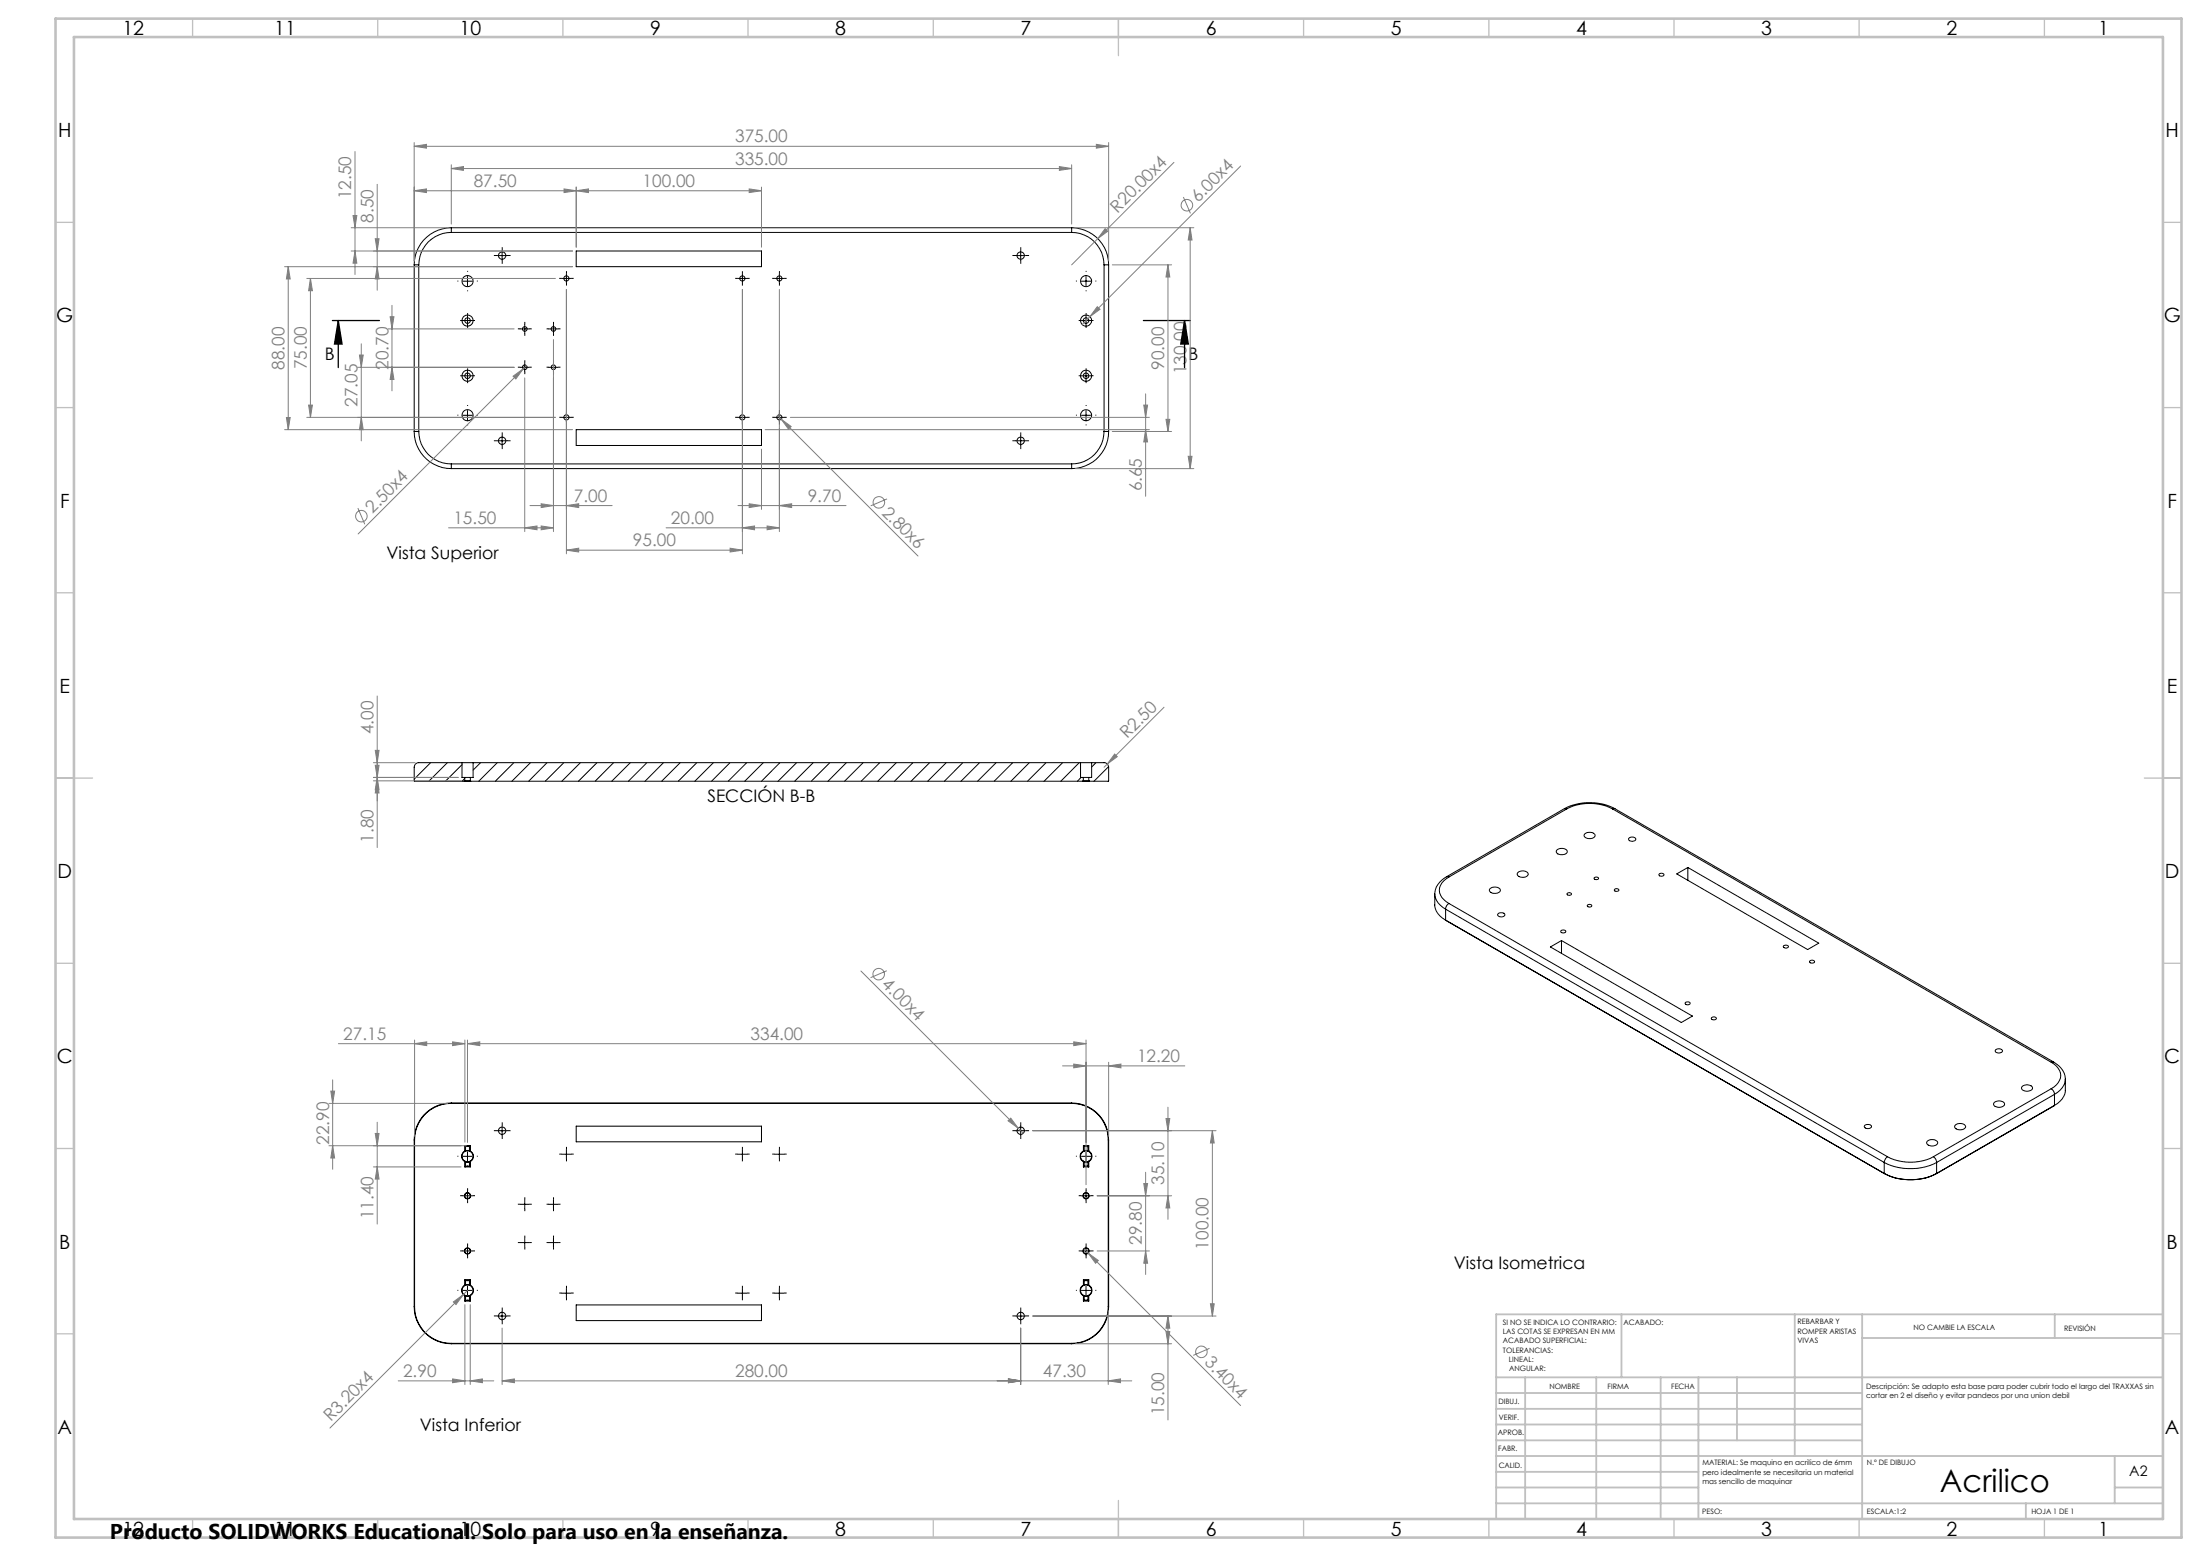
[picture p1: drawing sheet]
<svg xmlns="http://www.w3.org/2000/svg" width="594mm" height="420mm" viewBox="0 0 594 420" stroke-linecap="round" stroke-linejoin="round" font-family="sans-serif">
<g fill="none" stroke="#000" stroke-width=".27">
<path d="M111.8 71.5h1.3M111.8 71.5v45M113.1 71.5v45M121.8 61.5v1.2M121.8 62.7a8.7 8.7 0 0 0-8.7 8.8M121.8 61.5a10.1 10.1 0 0 0-10 10M121.8 62.7h167.5M121.8 61.5h167.5M125 75.9h2.5M126.2 74.6v2.5M134.3 69h2.5M135.6 67.8v2.4"/>
<path d="M151.7 75.2h2.5M152.9 73.9v2.5M155.6 67.8h50v4.2h-50zM199.2 75.2h2.5M200.4 73.9v2.5M209.2 75.2h2.5M210.4 73.9v2.5M274.3 69h2.5M275.6 67.8v2.4M289.3 61.5v1.2M289.3 62.7a8.7 8.7 0 0 1 8.8 8.8M289.3 61.5a10 10 0 0 1 10 10"/>
<path d="M292 75.9h2.5M293.2 74.6v2.5M298.1 71.5h1.2M298.1 71.5v45M299.3 71.5v45M125 86.5h2.5M126.2 85.3v2.5M140.4 88.8h2.5M140.4 99.1h2.5M141.7 87.5v2.5M141.7 97.9v2.5M148.2 88.8h2.5"/>
<path d="M148.2 99.1h2.5M149.4 87.5v2.5M149.4 97.9v2.5M292 86.5h2.5M293.2 85.3v2.5M111.8 116.5a10 10 0 0 0 10 10M111.8 116.5h1.3M113.1 116.5a8.7 8.7 0 0 0 8.7 8.7M125 101.4h2.5M125 112.1h2.5M126.2 100.2v2.5M126.2 110.8v2.5"/>
<path d="M134.3 119h2.5M135.6 117.7v2.5M151.7 112.7h2.5M152.9 111.4v2.5M155.6 116h50v4.2h-50zM199.2 112.7h2.5M200.4 111.4v2.5M209.2 112.7h2.5M210.4 111.4v2.5M274.3 119h2.5M275.6 117.7v2.5M292 101.4h2.5"/>
<path d="M292 112.1h2.5M293.2 100.2v2.5M293.2 110.8v2.5M298.1 116.5h1.2M298.1 116.5a8.7 8.7 0 0 1-8.8 8.7M299.3 116.5a10 10 0 0 1-10 10M121.8 125.2v1.3M121.8 125.2h167.5M121.8 126.5h167.5M289.3 125.2v1.3M116.3 205.9l-4.5 4.4M120.8 205.9l-5 5"/>
<path d="M124.7 205.9h3M124.7 205.9h-11.6a1.21 1.21 0 0 0-1.3 1.2l.1 3.8h13.5M124.7 206.4l-4.4 4.5M124.7 205.9v3.9h.8M125.4 210.9h1.7M125.5 210.8l-.1 .1M125.5 210.8h1.5M125.5 209.8h1.5M125.5 210.1l-.7 .8M125.5 209.8v1M127 210.8l.1 .1M127 209.8v1"/>
<path d="M127.1 210.9h165.3M127.7 205.9h164M127.7 205.9v3.9h-.7M129.8 205.9l-2.1 2M134.3 205.9l-5 5M138.7 205.9l-5 5M143.2 205.9l-5 5M147.7 205.9l-5 5M152.2 205.9l-5 5M156.7 205.9l-5 5M161.2 205.9l-5 5M165.7 205.9l-5 5"/>
<path d="M170.2 205.9l-5 5M174.7 205.9l-5 5M179.1 205.9l-4.9 5M183.7 205.9l-5.1 5M188.1 205.9l-5 5M192.6 205.9l-5 5M197.1 205.9l-5 5M201.6 205.9l-5 5M206.1 205.9l-5 5M210.6 205.9l-5 5M215.1 205.9l-5 5M219.6 205.9l-5 5"/>
<path d="M224 205.9l-5 5M228.5 205.9l-4.9 5M233 205.9l-5 5M237.5 205.9l-5 5M242 205.9l-5 5M246.5 205.9l-5 5M251 205.9l-5 5M255.5 205.9l-5 5M260 205.9l-5 5M264.5 205.9l-5 5M269 205.9l-5.1 5M273.4 205.9l-5 5"/>
<path d="M277.9 205.9l-5 5M282.4 205.9l-5 5M286.9 205.9l-5 5M291.4 205.9l-5 5M291.7 205.9h3M291.7 205.9v3.9h.8M291.9 209.8l-1 1.1M292.4 210.9h1.7M292.5 210.8l-.1 .1M292.5 210.8h1.5M292.5 209.8h1.5M292.5 209.8v1"/>
<path d="M294 210.8l.1 .1M294 209.8v1M294.7 205.9h3.4a1.21 1.21 0 0 1 1.2 1.2v3.7l-5.2 .1M294.7 205.9v3.9h-.7M295.9 205.9l-1.2 1.1M299.3 206.9l-3.9 4M422.4 218.3a15.1 15.1 0 0 1 13.6 0M422.4 218.3l.6 .1M422.4 218.3l-31.8 18.4M423 218.4a13.7 13.7 0 0 1 12.4 0M423 218.4l-31.8 18.3M435.4 218.4l118.4 68.3"/>
<path d="M436 218.3l-.6 .1M436 218.3l118.5 68.3M390.6 236.7a5.6 5.6 0 0 0-3.2 4.6M390.6 236.7h.6M391.2 236.7a3.7 3.7 0 0 0-1.9 5.5l1.9 1.7M402.3 239.9a1.99 1.99 0 0 1 2.8 .3 1.67 1.67 0 0 1-2.8 .5l-.2-.3zM409.8 235.6a1.9 1.9 0 0 1 2.8 .2 1.65 1.65 0 0 1-2.8 .5l-.2-.2zM420.3 229.5a1.97 1.97 0 0 1 2.9 .2 1.67 1.67 0 0 1-2.9 .5l-.1-.2zM427.8 225.1a1.97 1.97 0 0 1 2.9 .3 1.65 1.65 0 0 1-2.9 .5l-.1-.2zM430.4 236.9a.66 .66 0 0 1 .7-.2 .66 .66 0 0 1 .5 .5 .66 .66 0 0 1-.7 .3 .66 .66 0 0 1-.5-.6zM439.8 226.3l.9-.4a.73 .73 0 0 1 .9 .8l-.9 .4a.73 .73 0 0 1-.9-.8zM448.1 235.8l.5-.1 .6 .3a.64 .64 0 0 1-.6 .5 .64 .64 0 0 1-.6-.5z"/>
<path d="M452.7 235.9l3-1.7 35.4 20.4-3 1.7zM455.7 234.2v3.4M387.4 241.3a7.5 7.5 0 0 0 .4 4.7 6.3 6.3 0 0 0 2.5 2.4M387.4 241.3v.4a5.4 5.4 0 0 0 2.9 3.7M390.3 248.4h.1M390.3 248.4l118.5 68.4M390.3 245.4l118.4 68.4M390.3 245.4v3M391.2 243.9a1.91 1.91 0 0 0-.9 1.5M391.2 243.9l118.4 68.3M404.4 246.7l.9-.3a.69 .69 0 0 1 1 .7l-1 .4a.72 .72 0 0 1-.9-.8zM418.6 255.6l3-1.7 35.4 20.4-3 1.7z"/>
<path d="M421.4 251.3a.73 .73 0 0 1 .8-.3 .73 .73 0 0 1 .5 .6 .73 .73 0 0 1-.7 .3 .73 .73 0 0 1-.6-.6zM421.6 253.9v3.4M423.1 241.2a.61 .61 0 0 1 .7-.3 .61 .61 0 0 1 .5 .6 .63 .63 0 0 1-.7 .2 .63 .63 0 0 1-.5-.5zM428.6 244.4a.65 .65 0 0 1 .7-.3 .65 .65 0 0 1 .5 .5 .65 .65 0 0 1-.7 .3 .65 .65 0 0 1-.5-.5zM435.9 240.1a.63 .63 0 0 1 .7-.3 .63 .63 0 0 1 .5 .6 .66 .66 0 0 1-.7 .2 .66 .66 0 0 1-.5-.5zM481.5 255.4a.73 .73 0 0 1 .8-.3 .73 .73 0 0 1 .5 .6 .73 .73 0 0 1-.7 .2 .73 .73 0 0 1-.6-.5zM488.6 259.5a.72 .72 0 0 1 .7-.4 .72 .72 0 0 1 .6 .6 .74 .74 0 0 1-.7 .3 .74 .74 0 0 1-.6-.5zM455.2 270.5l.5-.1 .6 .3a.66 .66 0 0 1-.6 .5 .66 .66 0 0 1-.7-.5zM462.1 274.7a.7 .7 0 0 1 .7-.3 .7 .7 0 0 1 .6 .6 .7 .7 0 0 1-.8 .3 .7 .7 0 0 1-.5-.6zM121.8 297.8a9.8 9.8 0 0 0-9.9 9.9M121.8 297.7a10 10 0 0 0-10 10M121.8 297.7v.1"/>
<path d="M121.8 297.8h167.5M121.8 297.7h167.5M289.3 297.7v.1M289.3 297.8a9.8 9.8 0 0 1 9.9 9.9M289.3 297.7a10 10 0 0 1 10 10M538.4 297.6a1.94 1.94 0 0 1 2.8 .3 1.41 1.41 0 0 1-2.1 .9 .76 .76 0 0 1-.7-1.2zM538.8 283.4l.5-.3h.8l.6 .6a1.14 1.14 0 0 1-2 0zM546 293.3a1.95 1.95 0 0 1 2.8 .3 1.43 1.43 0 0 1-2.2 .8 .76 .76 0 0 1-.6-1.1zM553.8 286.7a3.7 3.7 0 0 1 1.9 5.5l-1.1 1.2-.8 .5M553.8 293.9a1.79 1.79 0 0 1 .9 1.5M553.8 293.9l-31.8 18.3M554.5 286.6a5.7 5.7 0 0 1 3.1 4.7"/>
<path d="M554.5 286.6l-.7 .1M554.7 298.4l-31.8 18.3a15.5 15.5 0 0 1-14.2 0M554.7 298.4l-31.8 18.4M554.7 295.4l-31.8 18.4M554.7 295.4v3M557.6 291.3v3a4.8 4.8 0 0 1-2.9 4.1M557.6 291.3a4.8 4.8 0 0 1-2.9 4.1M111.8 307.7h.1M111.8 307.7v45M111.9 307.7v45M125 312.1h2.5M125.5 310.7a1.6 1.6 0 0 0-.9 1.4 1.6 1.6 0 0 0 .9 1.4"/>
<path d="M125.5 309.3l.1 .1M125.5 310.7h.1M125.5 310.7l.1 .1M125.5 313.5h.1M125.5 309.3v1.4M125.5 313.5v1.5M125.5 309.3h1.5M125.5 315h1.5M125.6 310.8a1.51 1.51 0 0 0 0 2.7M125.6 313.5h-.1M125.6 313.5h.1M125.6 310.7v.1"/>
<path d="M125.6 314.9l-.1 .1M125.6 313.5l.1 .1M125.6 309.4l.1 .1M125.6 309.4v1.3M125.6 313.5v1.4M125.6 309.4h1.3M125.6 314.9h1.3M125.7 310.6l-.1 .1M125.7 310.6v.1M125.7 314.8l-.1 .1M125.7 310.6h1.1M125.7 313.6h1.1"/>
<path d="M125.7 309.5v1.1M125.7 313.6v1.2M125.7 309.5h1.1M125.7 314.8h1.1M125.7 310.7l-.1 .1M125.7 313.5v.1M125.7 310.7h1M125.7 313.5h1M126.2 310.9v2.5M126.7 313.5l.1 .1M126.7 310.7l.2 .1M126.8 310.6l.1 .1"/>
<path d="M126.8 310.6l-.1 .1M126.8 314.8l.1 .1M126.8 309.5v1.1M126.8 313.6v1.2M126.9 310.7h.1M126.9 310.7v.1M126.9 313.5h.1M126.9 314.9l.1 .1M126.9 313.5l-.1 .1M126.9 309.4l-.1 .1M126.9 309.4v1.3M126.9 313.5v1.4"/>
<path d="M126.9 310.8a1.51 1.51 0 0 1 0 2.7M126.9 313.5h-.2M127 310.7a1.6 1.6 0 0 1 .8 1.4 1.6 1.6 0 0 1-.8 1.4M127 309.3l-.1 .1M127 310.7l-.1 .1M127 309.3v1.4M127 313.5v1.5M134.3 305.2h2.5M135.6 304v2.5M151.7 311.6h2.5M152.9 310.3v2.5M155.6 304h50v4.2h-50z"/>
<path d="M199.2 311.6h2.5M200.4 310.3v2.5M209.2 311.6h2.5M210.4 310.3v2.5M274.3 305.2h2.5M275.6 304v2.5M292 312.1h2.5M292.5 310.7a1.6 1.6 0 0 0-.9 1.4 1.6 1.6 0 0 0 .9 1.4M292.5 310.7h.1M292.5 309.3l.1 .1M292.5 310.7l.1 .1M292.5 313.5h.1"/>
<path d="M292.5 309.3v1.4M292.5 313.5v1.5M292.5 309.3h1.5M292.5 315h1.5M292.6 310.8a1.51 1.51 0 0 0 0 2.7M292.6 313.5h-.1M292.6 313.5h.1M292.6 310.7v.1M292.6 314.9l-.1 .1M292.6 313.5l.1 .1M292.6 309.4l.1 .1M292.6 309.4v1.3"/>
<path d="M292.6 313.5v1.4M292.6 309.4h1.3M292.6 314.9h1.3M292.7 310.6l-.1 .1M292.7 310.6v.1M292.7 314.8l-.1 .1M292.7 310.6h1.1M292.7 313.6h1.1M292.7 309.5v1.1M292.7 313.6v1.2M292.7 309.5h1.1M292.7 314.8h1.1"/>
<path d="M292.7 310.7l-.1 .1M292.7 313.5v.1M292.7 310.7h1M292.7 313.5h1M293.2 310.9v2.5M293.7 313.5l.1 .1M293.7 310.7l.2 .1M293.8 310.6l-.1 .1M293.8 310.6l.1 .1M293.8 314.8l.1 .1M293.8 309.5v1.1M293.8 313.6v1.2"/>
<path d="M293.9 310.7h.1M293.9 310.7v.1M293.9 313.5h.1M293.9 314.9l.1 .1M293.9 313.5l-.1 .1M293.9 309.4l-.1 .1M293.9 309.4v1.3M293.9 313.5v1.4M293.9 310.8a1.48 1.48 0 0 1 .8 1.3 1.48 1.48 0 0 1-.8 1.4M293.9 313.5h-.2M294 310.7a1.63 1.63 0 0 1 0 2.8M294 309.3l-.1 .1"/>
<path d="M294 310.7l-.1 .1M294 309.3v1.4M294 313.5v1.5M299.2 307.7h.1M299.2 307.7v45M299.3 307.7v45M503.4 303.9l.9-.4a.69 .69 0 0 1 .9 .8l-.9 .3a.72 .72 0 0 1-.9-.7zM508.7 313.8a15.8 15.8 0 0 0 14.2 0M508.7 316.7l.1 .1M508.7 313.8v2.9M508.8 316.8a15.7 15.7 0 0 0 14.1 0M509.6 312.2l-.5 .5-.4 1.1"/>
<path d="M509.6 312.2a13.7 13.7 0 0 0 12.4 0M520.3 308.1a1.97 1.97 0 0 1 2.9 .2 1.67 1.67 0 0 1-2.9 .5l-.1-.2zM522 312.2a1.91 1.91 0 0 1 .9 1.6M522.9 313.8v3M527.9 303.7a1.99 1.99 0 0 1 2.8 .3 1.67 1.67 0 0 1-2.8 .5l-.1-.2zM125 322.8h2.5M125 337.7h2.5M126.2 321.5v2.5M126.2 336.4v2.5M140.4 335.4h2.5M140.4 325.1h2.5M141.7 323.8v2.5"/>
<path d="M141.7 334.2v2.5M148.2 335.4h2.5M148.2 325.1h2.5M149.4 323.8v2.5M149.4 334.2v2.5M292 322.8h2.5M292 337.7h2.5M293.2 321.5v2.5M293.2 336.4v2.5M111.8 352.7h.1M111.8 352.7a10 10 0 0 0 10 10M111.9 352.7a9.8 9.8 0 0 0 9.9 9.9"/>
<path d="M125 348.3h2.5M125.5 346.9a1.57 1.57 0 0 0-.9 1.4 1.57 1.57 0 0 0 .9 1.4M125.5 346.9h.1M125.5 345.5l.1 .1M125.5 346.9l.1 .1M125.5 349.7h.1M125.5 345.5h1.5M125.5 345.5v1.4M125.5 349.7v1.5M125.5 351.2h1.5M125.6 347a1.51 1.51 0 0 0 0 2.7M125.6 349.7h-.1"/>
<path d="M125.6 349.7h.1M125.6 346.9v.1M125.6 351.1l-.1 .1M125.6 349.7l.1 .1M125.6 345.6l.1 .1M125.6 345.6v1.3M125.6 349.7v1.4M125.6 345.6h1.3M125.6 351.1h1.3M125.7 346.8l-.1 .1M125.7 346.8v.1M125.7 351l-.1 .1"/>
<path d="M125.7 346.8h1.1M125.7 349.8h1.1M125.7 345.7v1.1M125.7 349.8v1.2M125.7 345.7h1.1M125.7 351h1.1M125.7 346.9l-.1 .1M125.7 349.7v.1M125.7 346.9h1M125.7 349.7h1M126.2 347.1v2.4M126.7 349.7l.1 .1"/>
<path d="M126.7 346.9l.2 .1M126.8 346.8l-.1 .1M126.8 346.8l.1 .1M126.8 351l.1 .1M126.8 345.7v1.1M126.8 349.8v1.2M126.9 346.9h.1M126.9 346.9v.1M126.9 351.1l.1 .1M126.9 349.7h.1M126.9 349.7l-.1 .1M126.9 345.6l-.1 .1"/>
<path d="M126.9 345.6v1.3M126.9 349.7v1.4M126.9 347a1.51 1.51 0 0 1 0 2.7M126.9 349.7h-.2M127 346.9a1.57 1.57 0 0 1 .8 1.4 1.57 1.57 0 0 1-.8 1.4M127 345.5l-.1 .1M127 346.9l-.1 .1M127 345.5v1.4M127 349.7v1.5M134.3 355.2h2.5M135.6 354v2.5M151.7 349.1h2.5"/>
<path d="M152.9 347.8v2.5M155.6 352.2h50v4.3h-50zM199.2 349.1h2.5M200.4 347.8v2.5M209.2 349.1h2.5M210.4 347.8v2.5M274.3 355.2h2.5M275.6 354v2.5M292 348.3h2.5M292.5 346.9a1.57 1.57 0 0 0-.9 1.4 1.57 1.57 0 0 0 .9 1.4M292.5 345.5l.1 .1M292.5 346.9h.1"/>
<path d="M292.5 346.9l.1 .1M292.5 349.7h.1M292.5 345.5h1.5M292.5 351.2h1.5M292.5 345.5v1.4M292.5 349.7v1.5M292.6 347a1.51 1.51 0 0 0 0 2.7M292.6 349.7h-.1M292.6 349.7h.1M292.6 346.9v.1M292.6 351.1l-.1 .1M292.6 349.7l.1 .1"/>
<path d="M292.6 345.6l.1 .1M292.6 345.6v1.3M292.6 349.7v1.4M292.6 345.6h1.3M292.6 351.1h1.3M292.7 346.8l-.1 .1M292.7 346.8v.1M292.7 351l-.1 .1M292.7 346.8h1.1M292.7 349.8h1.1M292.7 345.7v1.1M292.7 349.8v1.2"/>
<path d="M292.7 345.7h1.1M292.7 351h1.1M292.7 346.9l-.1 .1M292.7 349.7v.1M292.7 346.9h1M292.7 349.7h1M293.2 347.1v2.4M293.7 349.7l.1 .1M293.7 346.9l.2 .1M293.8 346.8l-.1 .1M293.8 346.8l.1 .1M293.8 351l.1 .1"/>
<path d="M293.8 345.7v1.1M293.8 349.8v1.2M293.9 346.9h.1M293.9 346.9v.1M293.9 349.7h.1M293.9 351.1l.1 .1M293.9 349.7l-.1 .1M293.9 345.6l-.1 .1M293.9 345.6v1.3M293.9 349.7v1.4M293.9 347a1.48 1.48 0 0 1 .8 1.3 1.48 1.48 0 0 1-.8 1.4M293.9 349.7h-.2"/>
<path d="M294 346.9a1.6 1.6 0 0 1 0 2.8M294 345.5l-.1 .1M294 346.9l-.1 .1M294 345.5v1.4M294 349.7v1.5M299.2 352.7a9.8 9.8 0 0 1-9.9 9.9M299.2 352.7h.1M299.3 352.7a10 10 0 0 1-10 10M121.8 362.6v.1M121.8 362.6h167.5M121.8 362.7h167.5M289.3 362.6v.1"/>
<circle cx="126.2" cy="75.9" r="1.51"/>
<circle cx="135.6" cy="69" r=".99"/>
<circle cx="152.9" cy="75.2" r=".7"/>
<circle cx="200.4" cy="75.2" r=".7"/>
<circle cx="210.4" cy="75.2" r=".7"/>
<circle cx="275.6" cy="69" r=".99"/>
<circle cx="293.2" cy="75.9" r="1.5"/>
<circle cx="126.2" cy="86.5" r="1.51"/>
<circle cx="126.2" cy="86.5" r=".75"/>
<circle cx="141.7" cy="99.1" r=".62"/>
<circle cx="141.7" cy="88.8" r=".63"/>
<circle cx="149.4" cy="99.1" r=".62"/>
<circle cx="149.4" cy="88.8" r=".63"/>
<circle cx="293.2" cy="86.5" r=".76"/>
<circle cx="293.2" cy="86.5" r="1.51"/>
<circle cx="126.2" cy="101.4" r=".74"/>
<circle cx="126.2" cy="112.1" r="1.5"/>
<circle cx="126.2" cy="101.4" r="1.5"/>
<circle cx="135.6" cy="119" r=".99"/>
<circle cx="152.9" cy="112.7" r=".7"/>
<circle cx="200.4" cy="112.7" r=".7"/>
<circle cx="210.4" cy="112.7" r=".7"/>
<circle cx="275.6" cy="119" r="1.01"/>
<circle cx="293.2" cy="101.4" r=".75"/>
<circle cx="293.2" cy="112.1" r="1.5"/>
<circle cx="293.2" cy="101.4" r="1.5"/>
<circle cx="135.6" cy="305.2" r="1.01"/>
<circle cx="275.6" cy="305.2" r=".99"/>
<circle cx="126.2" cy="322.8" r=".84"/>
<circle cx="126.2" cy="337.7" r=".84"/>
<circle cx="126.2" cy="322.8" r=".75"/>
<circle cx="126.2" cy="337.7" r=".75"/>
<circle cx="293.2" cy="322.8" r=".84"/>
<circle cx="293.2" cy="337.7" r=".84"/>
<circle cx="293.2" cy="322.8" r=".75"/>
<circle cx="293.2" cy="337.7" r=".75"/>
<circle cx="135.6" cy="355.2" r="1"/>
<circle cx="275.6" cy="355.2" r=".99"/>
</g>
<g fill="none" stroke="#808080" stroke-width=".27">
<path d="M111.8 39.5l3.3-.5v1zM111.8 38.5v32M111.8 39.5h187.5M296 39l3.3 .5-3.3 .5zM299.3 38.5v32M95.3 58.2h1l-.5 3.3zM95.8 40.9v33.2M101.8 49.8v28.5M111.8 51.5l3.3-.5v1zM111.8 51.5h93.8M121.8 45.5l3.3-.5v1zM121.8 44.5v16"/>
<path d="M121.8 45.5h167.5M152.3 51l3.3 .5-3.3 .5zM155.6 51.5l3.3-.5v1zM155.6 50.5v16.2M202.3 51l3.3 .5-3.3 .5zM205.6 50.5v16.2M286 45l3.3 .5-3.3 .5zM289.3 44.5v16M317 43.8l-20.6 20.6M319.5 53.2l1.9 4.4M335 44.8l-40.7 40.7M76.8 72h77.8"/>
<path d="M77.8 72l.6 3.3h-1.1zM77.8 72v44M82.8 75.2h67.2M83.8 75.2l.5 3.3h-1zM83.8 75.2v37.5M94.8 61.5h26M94.8 67.8h59.8M95.8 67.8l.5 3.2h-1zM101.3 64.4h1l-.5 3.4zM101.8 72l.5 3.3h-1zM152.9 78.1v71.4M200.4 78.1v71.4"/>
<path d="M210.4 78.1v65.4M290.3 61.5h32M296.4 64.4l-7.1 7.1M298.4 61.7l.7 .7-2.7 2zM300.3 71.5h16M315.3 71.5l.5 3.3h-1zM315.3 71.5v45M321.3 61.5l.5 3.3h-1zM321.3 61.5v65M96.6 99.1h42.2M97 95.8h1.1l-.6 3.3zM97.5 92.8v26.2"/>
<path d="M104.8 88.8h34M105.3 85.5h1.1l-.6 3.3zM105.8 99.1l.6 3.3h-1.1zM105.8 82.4v23.1M142.1 98.7l-45.4 45.4M149.4 91.7v51.8M294.3 85.5l-2.1 2.1M296.3 82.8l.7 .7-2.7 2zM76.8 116h77.8M77.3 112.7h1.1l-.6 3.3zM82.8 112.7h67.2M83.3 109.3h1l-.5 3.4z"/>
<path d="M97.5 112.7l.6 3.3h-1.1zM138.5 101.5l2.8-1.9-2 2.7zM141.7 102v41.5M206.6 116h103.7M209.9 112.2l38 37.9M210.9 113.2l2.7 1.9-.7 .7zM213.4 112.7h96.9M300.3 116.5h16M308.8 109.3h1l-.5 3.4zM309.3 116l.5 3.3h-1zM309.3 106.3v27.7M314.8 113.2h1l-.5 3.3z"/>
<path d="M96.6 137.1l1.9 4.4M143.1 136.5h22.2M146.1 136l3.3 .5-3.3 .5zM152.9 136.5l3.3-.5v1zM199.2 136.5h29.2M202.3 136l3.3 .5-3.3 .5zM205.6 121.2v16.3M210.4 136.5l3.3-.5v1zM239.5 134.7l-4.4 1.8M290.3 126.5h32M320.8 123.2h1l-.5 3.3zM121.1 142.5h28.3"/>
<path d="M141.7 142.5l3.3-.5v1zM146.1 142l3.3 .5-3.3 .5zM152.9 148.5l3.3-.5v1zM152.9 148.5h47.5M179.8 142.5h30.6M197.1 148l3.3 .5-3.3 .5zM200.4 142.5l3.3-.5v1zM207.1 142l3.3 .5-3.3 .5zM101.8 187.9v40.9M314.3 190.9l-16.2 16.2M100.8 210.8h23.7M100.8 209.8h22.9"/>
<path d="M100.8 205.9h11.3M101.3 206.6h1l-.5 3.2zM101.3 202.5h1l-.5 3.4zM101.8 210.8l.5 3.2h-1zM101.8 209.8l.5 3.4h-1zM301 203.5l.7 .7-2.7 2zM232.4 262.1l42.5 42.4M239.4 262l-4.3 1.9M88.8 297.8h32M89.3 294.5h1l-.5 3.3zM89.8 291.5v24.1M91.4 281.7h34.1"/>
<path d="M111.9 281.7l3.3-.5v1zM111.9 280.7v26M122.2 281.2l3.3 .5-3.3 .5zM125.5 280.7v27.6M126.2 281.7l3.3-.5v1zM126.2 281.7h167M126.2 280.7v27.7M286.9 287.7h33M289.9 281.2l3.3 .5-3.3 .5zM289.9 287.2l3.3 .5-3.3 .5zM293.2 280.7v39.1M299.3 287.7l3.3-.5v1z"/>
<path d="M299.3 286.7v20M315.3 298.9v30.2M88.8 309.3h37.1M89.8 309.3l.5 3.3h-1zM100.8 315h23.7M101.3 305.9h1l-.5 3.4zM101.8 315l.5 3.3h-1zM101.8 302.9v27.5M272.2 302.5l.7-.7 2 2.7zM274.9 304.5l1.4 1.4M278.8 305.2h49.5M308.8 319.5h1l-.5 3.3z"/>
<path d="M309.3 316.4v27.6M314.8 301.9h1l-.5 3.3zM327.3 305.2l.5 3.3h-1zM327.3 305.2v50M292.6 337.1l42.4 42.3M293.8 338.3l2.7 1.9-.7 .8zM296.2 322.8h20.1M296.2 337.7h14.1M309.3 337.7l.5 3.3h-1zM315.3 322.8l.5 3.3h-1zM122.4 351.4l2.7-2-2 2.7zM125.5 352.2v21.5"/>
<path d="M126.2 348.3l-37.1 37.2M127 352.2v21.5M135.6 358.5v15.2M275.6 358.5v15.2M278.8 355.2h49.5M299.2 353.7v20M314.8 359.4h1l-.5 3.3zM315.3 355.2l.5 3.3h-1zM315.3 355.2v28.1M326.8 351.9h1l-.5 3.3zM107.5 372.7h25.8M122.2 372.2l3.3 .5-3.3 .5z"/>
<path d="M127 372.7l3.2-.5v1zM135.6 372.7l3.3-.5v1zM135.6 372.7h170M272.3 372.2l3.3 .5-3.3 .5zM290.3 362.7h26M299.2 372.7l3.3-.5v1zM326.6 363.9l-4.4 1.9"/>
<circle cx="320.5" cy="55.4" r="1.56"/>
<circle cx="97.6" cy="139.3" r="1.55"/>
<circle cx="237.3" cy="135.6" r="1.57"/>
<circle cx="237.2" cy="262.9" r="1.55"/>
<circle cx="324.4" cy="364.9" r="1.55"/>
</g>
<path d="M89.7 86.5h12.7M91.3 86.5l1.1 6.4h-2.1zM91.3 86.5v12.7M308.7 86.5h12.7M319.8 86.5l1.1 6.4h-2.1zM319.8 86.5v12.7" fill="none" stroke="#000" stroke-width=".35"/>
<g fill="none" stroke="#000" stroke-width=".27" stroke-dasharray="15.2 1.3 1.3 1.3" stroke-linecap="butt">
<path d="M123.8 75.9h-.3M126.3 73.4v-.3M126.3 78.4v.2M128.8 75.9h.2M134.4 69h-1.1M135.6 67.7v-1M135.6 70.2v1M136.9 69h1M151.7 75.1h-.7M152.9 73.9v-.7M152.9 76.4v.7M154.2 75.1h.7"/>
<path d="M199.2 75.1h-.7M200.4 73.9v-.7M200.4 76.4v.7M201.7 75.1h.7M209.2 75.1h-.7M210.5 73.9v-.7M210.5 76.4v.7M211.7 75.1h.7M274.4 69h-1M275.6 67.7v-1M275.6 70.2v1M276.9 69h1"/>
<path d="M290.7 75.9h-.2M293.2 73.4v-.3M293.2 78.4v.2M295.7 75.9h.3M125 86.5h-.7M126.3 85.3v-.8M126.3 87.8v.7M127.5 86.5h.7M140.4 88.8h-.6M140.4 99.1h-.6M141.7 87.5v-.6M141.7 90v.6"/>
<path d="M141.7 97.9v-.7M142.9 88.8h.7M142.9 99.1h.7M148.2 88.8h-.6M148.2 99.1h-.6M149.5 87.5v-.6M149.5 90v.6M149.5 97.9v-.7M150.7 88.8h.6M150.7 99.1h.6M292 86.5h-.8M293.2 85.3v-.8"/>
<path d="M293.2 87.8v.7M294.5 86.5h.8M123.8 112.1h-.3M125 101.4h-.7M126.3 100.2v-.8M126.3 102.7v.7M126.3 109.6v-.3M126.3 114.6v.2M127.5 101.4h.7M128.8 112.1h.2M134.4 119h-1.1M135.6 117.7v-1"/>
<path d="M136.9 119h1M141.7 100.4v.6M149.5 100.4v.6M151.7 112.6h-.7M152.9 111.4v-.7M152.9 113.9v.7M154.2 112.6h.7M199.2 112.6h-.7M200.4 111.4v-.7M200.4 113.9v.7M201.7 112.6h.7M209.2 112.6h-.7"/>
<path d="M210.5 111.4v-.7M210.5 113.9v.7M211.7 112.6h.7M274.4 119h-1M275.6 117.7v-1M276.9 119h1M290.7 112.1h-.2M292 101.4h-.8M293.2 100.2v-.8M293.2 102.7v.7M293.2 109.6v-.3M293.2 114.6v.2"/>
<path d="M294.5 101.4h.8M295.7 112.1h.3M135.6 120.2v1M275.6 120.2v1M123.8 312.1h-.3M126.3 309.6v-.3M126.3 314.6v.2M128.8 312.1h.2M134.4 305.2h-1.1M135.6 303.9v-1M135.6 306.4v1M136.9 305.2h1"/>
<path d="M151.7 311.5h-.7M152.9 310.3v-.7M152.9 312.8v.7M154.2 311.5h.7M199.2 311.5h-.7M200.4 310.3v-.7M200.4 312.8v.7M201.7 311.5h.7M209.2 311.5h-.7M210.5 310.3v-.7M210.5 312.8v.7M211.7 311.5h.7"/>
<path d="M274.4 305.2h-1M275.6 303.9v-1M275.6 306.4v1M276.9 305.2h1M290.7 312.1h-.2M293.2 309.6v-.3M293.2 314.6v.2M295.7 312.1h.3M125 322.7h-.7M125 337.6h-.7M126.3 321.5v-.8M126.3 324v.7"/>
<path d="M126.3 336.4v-.8M126.3 338.9v.7M127.5 322.7h.7M127.5 337.6h.7M140.4 335.4h-.6M140.4 325h-.6M141.7 334.1v-.6M141.7 336.6v.7M141.7 323.8v-.6M141.7 326.3v.6M142.9 335.4h.7M142.9 325h.7"/>
<path d="M148.2 335.4h-.6M148.2 325h-.6M149.5 334.1v-.6M149.5 336.6v.7M149.5 323.8v-.6M149.5 326.3v.6M150.7 335.4h.6M150.7 325h.6M292 337.6h-.8M292 322.7h-.8M293.2 336.4v-.8M293.2 338.9v.7"/>
<path d="M293.2 321.5v-.8M293.2 324v.7M294.5 337.6h.8M294.5 322.7h.8M123.8 348.3h-.3M126.3 345.8v-.3M126.3 350.8v.2M128.8 348.3h.2M134.4 355.2h-1.1M135.6 353.9v-1M135.6 356.4v1M136.9 355.2h1"/>
<path d="M151.7 349h-.7M152.9 347.8v-.7M152.9 350.3v.7M154.2 349h.7M199.2 349h-.7M200.4 347.8v-.7M200.4 350.3v.7M201.7 349h.7M209.2 349h-.7M210.5 347.8v-.7M210.5 350.3v.7M211.7 349h.7"/>
<path d="M274.4 355.2h-1M275.6 353.9v-1M275.6 356.4v1M276.9 355.2h1M290.7 348.3h-.2M293.2 345.8v-.3M293.2 350.8v.2M295.7 348.3h.3"/>
</g>
<g fill="none" stroke="#c0c0c0" stroke-width=".35">
<path d="M52 5v5M102 5v5M152 5v5M202 5v5M252 5v5M302 5v10M352 5v5M402 5v5M452 5v5M502 5v5M552 5v5M15 60h5"/>
<path d="M584 60h5M15 110h5M584 110h5M15 160h5M584 160h5M15 210h10M579 210h10M15 260h5M584 260h5M15 310h5M584 310h5M15 360h5"/>
<path d="M584 360h5M52 410v5M102 410v5M152 410v5M202 410v5M252 410v5M302 405v10M352 410v5M402 410v5M452 410v5M502 410v5M552 410v5"/>
</g>
<g fill="none" stroke="#c0c0c0" stroke-width=".5">
<path d="M437.8 354.8v17M484.6 354.8v38.2M502.8 354.8v55.2M554.8 354.8v6.4M584 354.8h-180v55.2M404 371.8h180M404 376h98.8M411.8 371.8v38.2M431 371.8v38.2M448.4 371.8v38.2M458.6 371.8v38.2M469 371.8v17"/>
<path d="M502.8 361.2h81.2M404 388.8h98.8M404 384.5h98.8M404 380.3h98.8M404 397.3h54.6M404 393h180M571 393v12.8M404 405.8h180M404 401.5h54.6M547 405.8v4.2M571 401.5h13"/>
</g>
<path d="M15 5h574v410h-574zM20 10h564v400h-564z" fill="none" stroke="#c0c0c0" stroke-width=".7"/>
<path d="M319.8 86.5l1.1 6.4h-2.1zM91.3 86.5l1.1 6.4h-2.1z" fill="#000"/>
<g fill="#808080">
<path d="M272.2 302.5l.7-.7 2 2.7z"/>
<path d="M298.4 61.7l.7 .7-2.7 2z"/>
<path d="M296.3 82.8l.7 .7-2.7 2z"/>
<path d="M301 203.5l.7 .7-2.7 2z"/>
<path d="M122.4 351.4l2.7-2-2 2.7z"/>
<path d="M138.5 101.5l2.8-1.9-2 2.7z"/>
<path d="M293.8 338.3l2.7 1.9-.7 .8z"/>
<path d="M210.9 113.2l2.7 1.9-.7 .7z"/>
<path d="M202.3 51l3.3 .5-3.3 .5zM155.6 51.5l3.3-.5v1zM152.9 136.5l3.3-.5v1zM146.1 136l3.3 .5-3.3 .5zM207.1 142l3.3 .5-3.3 .5zM200.4 142.5l3.3-.5v1zM122.2 281.2l3.3 .5-3.3 .5zM111.9 281.7l3.3-.5v1z"/>
<path d="M121.8 45.5l3.3-.5v1zM286 45l3.3 .5-3.3 .5zM111.8 39.5l3.3-.5v1zM296 39l3.3 .5-3.3 .5zM111.8 51.5l3.3-.5v1zM152.3 51l3.3 .5-3.3 .5zM141.7 142.5l3.3-.5v1zM146.1 142l3.3 .5-3.3 .5zM152.9 148.5l3.3-.5v1zM197.1 148l3.3 .5-3.3 .5zM202.3 136l3.3 .5-3.3 .5zM210.4 136.5l3.3-.5v1zM126.2 281.7l3.3-.5v1zM289.9 281.2l3.3 .5-3.3 .5zM122.2 372.2l3.3 .5-3.3 .5zM127 372.7l3.2-.5v1zM272.3 372.2l3.3 .5-3.3 .5zM299.2 372.7l3.3-.5v1zM135.6 372.7l3.3-.5v1zM272.3 372.2l3.3 .5-3.3 .5zM289.9 287.2l3.3 .5-3.3 .5zM299.3 287.7l3.3-.5v1z"/>
<path d="M320.8 123.2h1l-.5 3.3zM321.3 61.5l.5 3.3h-1zM95.8 67.8l.5 3.2h-1zM95.3 58.2h1l-.5 3.3zM77.3 112.7h1.1l-.6 3.3zM77.8 72l.6 3.3h-1.1zM83.3 109.3h1l-.5 3.4zM83.8 75.2l.5 3.3h-1zM309.3 116l.5 3.3h-1zM308.8 109.3h1l-.5 3.4zM101.8 210.8l.5 3.2h-1zM101.3 206.6h1l-.5 3.2zM89.8 309.3l.5 3.3h-1zM89.3 294.5h1l-.5 3.3z"/>
<path d="M315.3 71.5l.5 3.3h-1zM314.8 113.2h1l-.5 3.3zM101.3 64.4h1l-.5 3.4zM101.8 72l.5 3.3h-1zM105.3 85.5h1.1l-.6 3.3zM105.8 99.1l.6 3.3h-1.1zM97 95.8h1.1l-.6 3.3zM97.5 112.7l.6 3.3h-1.1zM101.3 202.5h1l-.5 3.4zM101.8 209.8l.5 3.4h-1zM101.3 305.9h1l-.5 3.4zM101.8 315l.5 3.3h-1zM315.3 355.2l.5 3.3h-1zM314.8 359.4h1l-.5 3.3zM327.3 305.2l.5 3.3h-1zM326.8 351.9h1l-.5 3.3zM308.8 319.5h1l-.5 3.3zM309.3 337.7l.5 3.3h-1zM314.8 301.9h1l-.5 3.3zM315.3 322.8l.5 3.3h-1z"/>
</g>
<text font-size="8.5" x="523.8" y="402.7">Acrilico</text>
<text font-size="5.8" x="29.7" y="415.3">Producto SOLIDWORKS Educational. Solo para uso en la enseñanza.</text>
<g font-size="5.3">
<text x="33.1" y="9.5">12</text>
<text x="74.1" y="9.5">11</text>
<text x="124.1" y="9.5">10</text>
<text x="175.5" y="9.5">9</text>
<text x="225.5" y="9.5">8</text>
<text x="275.5" y="9.5">7</text>
<text x="325.5" y="9.5">6</text>
<text x="375.5" y="9.5">5</text>
<text x="425.5" y="9.5">4</text>
<text x="475.5" y="9.5">3</text>
<text x="525.5" y="9.5">2</text>
<text x="566.5" y="9.5">1</text>
<text x="15.7" y="37">H</text>
<text x="584.7" y="37">H</text>
<text x="15.2" y="87">G</text>
<text x="584.2" y="87">G</text>
<text x="16.2" y="137">F</text>
<text x="585.2" y="137">F</text>
<text x="16.1" y="187">E</text>
<text x="585.1" y="187">E</text>
<text x="15.5" y="237">D</text>
<text x="584.5" y="237">D</text>
<text x="15.4" y="287">C</text>
<text x="584.4" y="287">C</text>
<text x="16" y="337.1">B</text>
<text x="585" y="337.1">B</text>
<text x="15.5" y="387">A</text>
<text x="584.5" y="387">A</text>
<text x="33.1" y="414.5">12</text>
<text x="74.1" y="414.5">11</text>
<text x="124.1" y="414.5">10</text>
<text x="175.5" y="414.5">9</text>
<text x="225.5" y="414.5">8</text>
<text x="275.5" y="414.5">7</text>
<text x="325.5" y="414.5">6</text>
<text x="375.5" y="414.5">5</text>
<text x="425.5" y="414.5">4</text>
<text x="475.5" y="414.5">3</text>
<text x="525.5" y="414.5">2</text>
<text x="566.5" y="414.5">1</text>
</g>
<g font-size="4.7" fill="#808080">
<text x="198.5" y="38.5">375.00</text>
<text x="198.5" y="44.5">335.00</text>
<text x="94.8" y="53.8" transform="rotate(-90 94.8 53.8)">12.50</text>
<text x="127.9" y="50.5">87.50</text>
<text x="173.5" y="50.5">100.00</text>
<text x="301.7" y="57.7" transform="rotate(-45 301.7 57.7)">R20.00x4</text>
<text x="323.5" y="54.8" transform="rotate(-45 323.5 54.8)">6.00x4</text>
<text x="100.8" y="60.1" transform="rotate(-90 100.8 60.1)">8.50</text>
<text x="76.8" y="99.8" transform="rotate(-90 76.8 99.8)">88.00</text>
<text x="82.8" y="99.7" transform="rotate(-90 82.8 99.7)">75.00</text>
<text x="104.9" y="99.8" transform="rotate(-90 104.9 99.8)">20.70</text>
<text x="314.3" y="99.8" transform="rotate(-90 314.3 99.8)">90.00</text>
<text x="320.3" y="101.1" transform="rotate(-90 320.3 101.1)">130.00</text>
<text x="96.6" y="109.8" transform="rotate(-90 96.6 109.8)">27.05</text>
<text x="154.9" y="135.5">7.00</text>
<text x="218.1" y="135.5">9.70</text>
<text x="308.3" y="132.7" transform="rotate(-90 308.3 132.7)">6.65</text>
<text x="100.6" y="138.7" transform="rotate(-45 100.6 138.7)">2.50x4</text>
<text x="122.4" y="141.5">15.50</text>
<text x="181.2" y="141.5">20.00</text>
<text x="237.9" y="138.6" transform="rotate(45 237.9 138.6)">2.80x6</text>
<text x="170.9" y="147.5">95.00</text>
<text x="100.8" y="198.2" transform="rotate(-90 100.8 198.2)">4.00</text>
<text x="304.3" y="199.5" transform="rotate(-45 304.3 199.5)">R2.50</text>
<text x="100.8" y="227.4" transform="rotate(-90 100.8 227.4)">1.80</text>
<text x="237.9" y="266" transform="rotate(45 237.9 266)">4.00x4</text>
<text x="92.7" y="280.7">27.15</text>
<text x="202.6" y="280.7">334.00</text>
<text x="307" y="286.7">12.20</text>
<text x="88.8" y="309" transform="rotate(-90 88.8 309)">22.90</text>
<text x="314.3" y="319.8" transform="rotate(-90 314.3 319.8)">35.10</text>
<text x="100.8" y="329.1" transform="rotate(-90 100.8 329.1)">11.40</text>
<text x="308.3" y="336" transform="rotate(-90 308.3 336)">29.80</text>
<text x="326.3" y="337.3" transform="rotate(-90 326.3 337.3)">100.00</text>
<text x="108.8" y="371.7">2.90</text>
<text x="198.5" y="371.7">280.00</text>
<text x="281.6" y="371.7">47.30</text>
<text x="325" y="367.9" transform="rotate(45 325 367.9)">3.40x4</text>
<text x="89.3" y="383.8" transform="rotate(-45 89.3 383.8)">R3.20x4</text>
<text x="314.3" y="382" transform="rotate(-90 314.3 382)">15.00</text>
</g>
<g font-size="4.7">
<text x="87.7" y="97.3">B</text>
<text x="320.9" y="97.3">B</text>
<text x="104.3" y="150.9">Vista Superior</text>
<text x="191" y="216.6">SECCIÓN B-B</text>
<text x="392.5" y="342.5">Vista Isometrica</text>
<text x="113.4" y="386.2">Vista Inferior</text>
</g>
<text font-size="3.9" x="574.9" y="398.5">A2</text>
<g font-size="2">
<text x="405.8" y="357.6">SI NO SE INDICA LO CONTRARIO:</text>
<text x="438.4" y="357.6">ACABADO:</text>
<text x="485.3" y="357.5">REBARBAR Y</text>
<text x="485.3" y="360">ROMPER ARISTAS</text>
<text x="516.6" y="359">NO CAMBIE LA ESCALA</text>
<text x="557.3" y="359.2">REVISIÓN</text>
<text x="405.8" y="360.1">LAS COTAS SE EXPRESAN EN MM</text>
<text x="405.8" y="362.6">ACABADO SUPERFICIAL:</text>
<text x="405.8" y="365.1">TOLERANCIAS:</text>
<text x="485.3" y="362.5">VIVAS</text>
<text x="407.4" y="367.6">LINEAL:</text>
<text x="407.4" y="370.1">ANGULAR:</text>
<text x="418.3" y="375">NOMBRE</text>
<text x="434" y="374.9">FIRMA</text>
<text x="451.2" y="374.9">FECHA</text>
<text x="503.9" y="374.9">Descripción: Se adapto esta base para poder cubrir todo el largo del TRAXXAS sin</text>
<text x="503.9" y="377.4">cortar en 2 el diseño y evitar pandeos por una union debil</text>
<text x="404.6" y="379.1">DIBUJ.</text>
<text x="404.7" y="383.3">VERIF.</text>
<text x="404.4" y="387.4">APROB.</text>
<text x="404.5" y="391.8">FABR.</text>
<text x="459.6" y="395.5">MATERIAL: Se maquino en acrilico de 6mm</text>
<text x="504.1" y="395.5">N.º DE DIBUJO</text>
<text x="404.7" y="396.1">CALID.</text>
<text x="459.6" y="398">pero idealmente se necesitaria un material</text>
<text x="459.6" y="400.5">mas sencillo de maquinar</text>
<text x="459.6" y="408.5">PESO:</text>
<text x="504.1" y="408.6">ESCALA:1:2</text>
<text x="548.5" y="408.6">HOJA 1 DE 1</text>
</g>
</svg>
